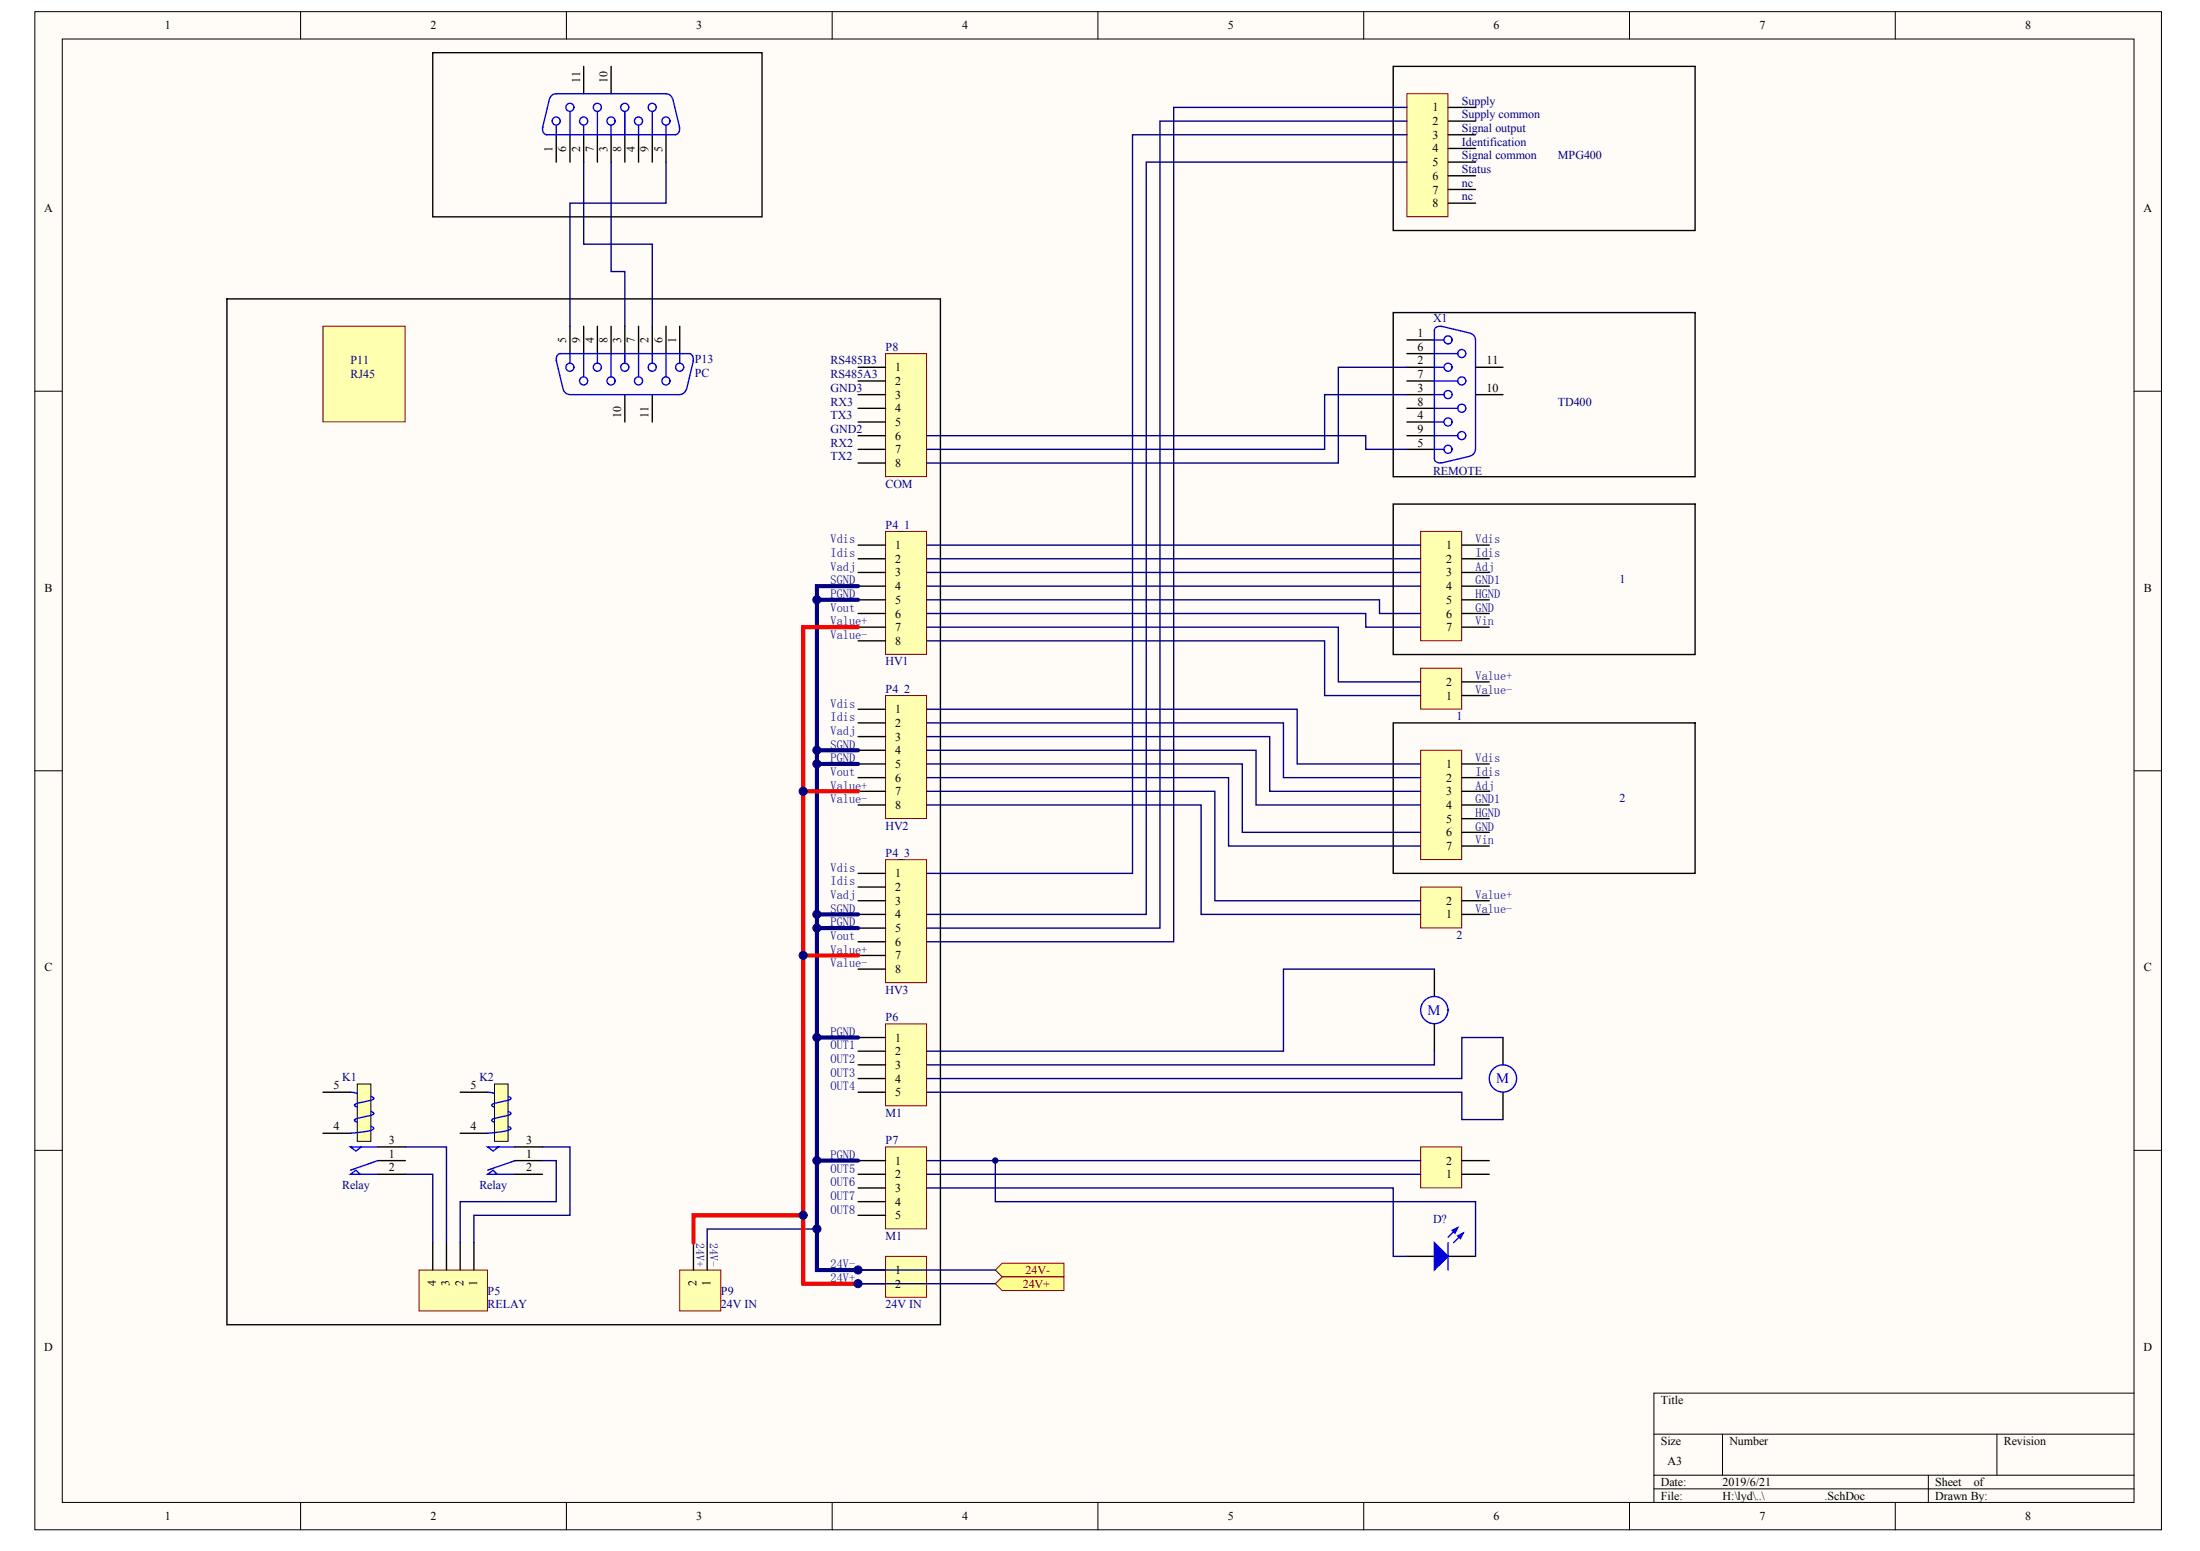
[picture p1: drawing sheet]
<svg xmlns="http://www.w3.org/2000/svg" width="287mm" height="202mm" viewBox="0 0 287 202" stroke-linecap="round" stroke-linejoin="round" font-family="sans-serif">
<g fill="#fffcf8" stroke="#000" stroke-width=".13">
<path d="M4.5 1.5h277.3v197.9h-277.3z"/>
<path d="M8.1 5.1h270.1v190.7h-270.1z"/>
</g>
<g fill="none" stroke="#000" stroke-width=".13">
<path d="M39.2 1.5v3.6M73.8 1.5v3.6M108.5 1.5v3.6M143.1 1.5v3.6M177.8 1.5v3.6M212.4 1.5v3.6M247.1 1.5v3.6M4.5 51h3.6M278.2 51h3.6M4.5 100.5h3.6M278.2 100.5h3.6M4.5 149.9h3.6"/>
<path d="M278.2 149.9h3.6M39.2 195.8v3.6M73.8 195.8v3.6M108.5 195.8v3.6M143.1 195.8v3.6M177.8 195.8v3.6M212.4 195.8v3.6M215.6 186.9h62.6M215.6 192.3h62.6M215.6 194h62.6M224.6 186.9v5.4M247.1 195.8v3.6"/>
<path d="M251.4 192.3v3.5M260.3 186.9v5.4M278.2 181.6h-62.6v14.2"/>
</g>
<g fill="#ffffb0" stroke="#800000" stroke-width=".13">
<path d="M42.1 42.5h10.7v12.5h-10.7z"/>
<path d="M115.4 46.1h5.4v16h-5.4z"/>
</g>
<path d="M111.9 47.9h3.5M111.9 49.7h3.5M111.9 51.4h3.5M111.9 53.2h3.5M111.9 55h3.5M111.9 56.8h3.5M111.9 58.6h3.5M111.9 60.3h3.5" fill="none" stroke="#000" stroke-width=".18"/>
<path d="M115.4 69.3h5.4v16h-5.4z" fill="#ffffb0" stroke="#800000" stroke-width=".13"/>
<path d="M111.9 71h3.5M111.9 72.8h3.5M111.9 74.6h3.5M111.9 76.4h3.5M111.9 78.2h3.5M111.9 80h3.5M111.9 81.7h3.5M111.9 83.5h3.5" fill="none" stroke="#000" stroke-width=".18"/>
<path d="M115.4 90.7h5.4v16h-5.4z" fill="#ffffb0" stroke="#800000" stroke-width=".13"/>
<path d="M111.9 92.4h3.5M111.9 94.2h3.5M111.9 96h3.5M111.9 97.8h3.5M111.9 99.6h3.5M111.9 101.3h3.5M111.9 103.1h3.5M111.9 104.9h3.5" fill="none" stroke="#000" stroke-width=".18"/>
<path d="M115.4 112h5.4v16.1h-5.4z" fill="#ffffb0" stroke="#800000" stroke-width=".13"/>
<path d="M111.9 113.8h3.5M111.9 115.6h3.5M111.9 117.4h3.5M111.9 119.2h3.5M111.9 121h3.5M111.9 122.7h3.5M111.9 124.5h3.5M111.9 126.3h3.5" fill="none" stroke="#000" stroke-width=".18"/>
<path d="M185.2 69.3h5.4v14.2h-5.4z" fill="#ffffb0" stroke="#800000" stroke-width=".13"/>
<path d="M190.6 71h3.6M190.6 72.8h3.6M190.6 74.6h3.6M190.6 76.4h3.6M190.6 78.2h3.6M190.6 80h3.6M190.6 81.7h3.6" fill="none" stroke="#000" stroke-width=".18"/>
<path d="M185.2 87.1h5.4v5.3h-5.4z" fill="#ffffb0" stroke="#800000" stroke-width=".13"/>
<path d="M190.6 90.7h3.6M190.6 88.9h3.6" fill="none" stroke="#000" stroke-width=".18"/>
<path d="M185.2 97.8h5.4v14.2h-5.4z" fill="#ffffb0" stroke="#800000" stroke-width=".13"/>
<path d="M190.6 99.6h3.6M190.6 101.3h3.6M190.6 103.1h3.6M190.6 104.9h3.6M190.6 106.7h3.6M190.6 108.5h3.6M190.6 110.3h3.6" fill="none" stroke="#000" stroke-width=".18"/>
<path d="M185.2 115.6h5.4v5.3h-5.4z" fill="#ffffb0" stroke="#800000" stroke-width=".13"/>
<g fill="none" stroke="#000" stroke-width=".18">
<path d="M56.4 6.9h42.9v21.4h-42.9zM76.1 8.7v3.5M79.7 8.7v3.5M29.6 39h93v133.7h-93zM74.3 42.5v3.6M76.1 42.5v3.6M77.9 42.5v3.6M79.7 42.5v3.6M81.5 42.5v3.6M81.5 51.4v3.6M83.2 42.5v3.6M85 42.5v3.6"/>
<path d="M85 51.4v3.6M86.8 42.5v3.6M88.6 42.5v3.6M181.6 40.7h39.4v21.4h-39.4zM183.4 44.3h3.6M183.4 47.9h3.6M183.4 51.4h3.6M183.4 55h3.6M183.4 58.6h3.6M183.4 46.1h3.6M183.4 49.7h3.6M183.4 53.2h3.6"/>
<path d="M183.4 56.8h3.6M192.4 47.9h3.5M192.4 51.4h3.5M181.6 65.7h39.4v19.6h-39.4zM181.6 94.2h39.4v19.6h-39.4zM190.6 119.2h3.6M190.6 117.4h3.6"/>
</g>
<g fill="none" stroke="#00f" stroke-width=".18">
<path d="M70.8 16.6a.66 .66 0 0 0 .5 .9M71.3 17.6h16.8M71.6 12.9l-.9 3.8M71.7 12.9a.88 .88 0 0 1 .8-.7h14.3a.88 .88 0 0 1 .9 .7M74.3 14.5v3.1M77.9 14.5v3.1M81.5 14.5v3.1M85 14.5v3.1M87.7 12.9l.9 3.8M88.6 16.6v.1a.68 .68 0 0 1-.6 .8M72.5 47l.9 3.7M73.1 46.1h16.8"/>
<path d="M73.1 46.1a.69 .69 0 0 0-.5 1M74.3 46.1v1.2M76.1 46.1v3M77.9 46.1v1.2M79.7 46.1v3M81.5 46.1v1.2M83.2 46.1v3M85 46.1v1.2M86.8 46.1v3M88.6 46.1v1.2M89.5 50.8a.88 .88 0 0 1-.9 .6h-14.3a.93 .93 0 0 1-.9-.6M89.8 46.1a.67 .67 0 0 1 .5 1"/>
<path d="M90.4 47l-.9 3.7M187 47.9h1.2M187 44.3h1.2M187 51.4h1.2M187 46.1h3M187 55h1.2M187 49.7h3M187 58.6h1.2M187 53.2h3M187 56.8h3M187 43.1v16.7M187 59.8a.71 .71 0 0 0 1 .5"/>
<path d="M187.9 42.5l3.7 .9M188 42.6a.67 .67 0 0 0-1 .5M191.6 59.5l-3.7 .8M191.7 43.4a.88 .88 0 0 1 .6 .9l.1 14.3a.93 .93 0 0 1-.7 .8"/>
<circle cx="72.5" cy="15.8" r=".53"/>
<circle cx="74.3" cy="14" r=".53"/>
<circle cx="76.1" cy="15.8" r=".53"/>
<circle cx="77.9" cy="14" r=".53"/>
<circle cx="79.7" cy="15.8" r=".53"/>
<circle cx="81.5" cy="14" r=".53"/>
<circle cx="83.2" cy="15.8" r=".53"/>
<circle cx="85" cy="14" r=".53"/>
<circle cx="86.8" cy="15.8" r=".53"/>
<circle cx="74.3" cy="47.9" r=".53"/>
<circle cx="76.1" cy="49.6" r=".53"/>
<circle cx="77.9" cy="47.9" r=".53"/>
<circle cx="79.7" cy="49.6" r=".53"/>
<circle cx="81.5" cy="47.9" r=".53"/>
<circle cx="83.2" cy="49.6" r=".53"/>
<circle cx="85" cy="47.9" r=".53"/>
<circle cx="86.8" cy="49.6" r=".53"/>
<circle cx="88.6" cy="47.9" r=".53"/>
<circle cx="188.8" cy="55" r=".53"/>
<circle cx="188.8" cy="58.6" r=".53"/>
<circle cx="188.8" cy="47.9" r=".53"/>
<circle cx="188.8" cy="51.4" r=".53"/>
<circle cx="188.8" cy="44.3" r=".53"/>
<circle cx="190.6" cy="49.6" r=".53"/>
<circle cx="190.6" cy="53.2" r=".53"/>
<circle cx="190.6" cy="46.1" r=".53"/>
<circle cx="190.6" cy="56.8" r=".53"/>
</g>
<path d="M115.4 133.4h5.4v10.7h-5.4z" fill="#ffffb0" stroke="#800000" stroke-width=".13"/>
<path d="M111.9 135.2h3.5M111.9 137h3.5M111.9 138.8h3.5M111.9 140.6h3.5M111.9 142.3h3.5" fill="none" stroke="#000" stroke-width=".18"/>
<path d="M115.4 149.5h5.4v10.7h-5.4z" fill="#ffffb0" stroke="#800000" stroke-width=".13"/>
<path d="M187 126.3v3.6M187 133.4v3.6M195.9 135.2v3.6M111.9 151.3h3.5M111.9 153h3.5M111.9 154.8h3.5M111.9 156.6h3.5M111.9 158.4h3.5M195.9 142.3v3.6" fill="none" stroke="#000" stroke-width=".18"/>
<g fill="none" stroke="#00f" stroke-width=".18">
<circle cx="187" cy="131.6" r="1.78"/>
<circle cx="195.9" cy="140.6" r="1.78"/>
</g>
<path d="M185.2 149.5h5.4v5.3h-5.4z" fill="#ffffb0" stroke="#800000" stroke-width=".13"/>
<path d="M190.6 153h3.6M190.6 151.3h3.6M183.4 163.7h3.6M188.8 163.7h3.6" fill="none" stroke="#000" stroke-width=".18"/>
<g fill="#00f" stroke="#00f" stroke-width=".18">
<path d="M187 162l1.8 1.7-1.8 1.8z"/>
<path d="M190 161.1l.8-.4-.4 .7z"/>
<path d="M189.3 160.4l.7-.4-.3 .7z"/>
</g>
<path d="M190 160l-1.2 1.2M188.8 162v3.5M190.8 160.7l-1.3 1.3" fill="none" stroke="#00f" stroke-width=".18"/>
<path d="M115.4 163.7h5.4v5.4h-5.4z" fill="#ffffb0" stroke="#800000" stroke-width=".13"/>
<path d="M181.6 8.7h39.4v21.3h-39.4zM111.9 165.5h3.5M111.9 167.3h3.5" fill="none" stroke="#000" stroke-width=".18"/>
<path d="M183.4 12.2h5.4v16h-5.4z" fill="#ffffb0" stroke="#800000" stroke-width=".13"/>
<path d="M188.8 14h3.6M188.8 15.8h3.6M188.8 17.6h3.6M188.8 19.3h3.6M188.8 21.1h3.6M188.8 22.9h3.6M188.8 24.7h3.6M188.8 26.5h3.6" fill="none" stroke="#000" stroke-width=".18"/>
<path d="M88.6 165.5h5.4v5.4h-5.4z" fill="#ffffb0" stroke="#800000" stroke-width=".13"/>
<path d="M90.4 162v3.5M92.2 162v3.5" fill="none" stroke="#000" stroke-width=".18"/>
<path d="M54.6 165.5h9v5.4h-9z" fill="#ffffb0" stroke="#800000" stroke-width=".13"/>
<path d="M56.4 162v3.5M58.2 162v3.5M60 162v3.5M61.8 162v3.5" fill="none" stroke="#000" stroke-width=".18"/>
<g fill="none" stroke="#000080" stroke-width=".18">
<path d="M183.4 14h-30.4v108.7h-32.2M183.4 15.8h-32.2v105.2h-30.4M183.4 17.6h-35.8v96.2h-26.8M76.1 21.1v10.7h8.9v10.7M79.7 21.1v14.3h1.8v7.1M86.8 21.1v5.4h-12.5v16M183.4 21.1h-34v98.1h-28.6M120.8 56.8h57.3v1.8h5.3M183.4 47.9h-8.9v12.4h-53.7M183.4 51.4h-10.7v7.2h-51.9M120.8 78.2h59v1.8h5.4M120.8 80h57.3v1.7h7.1"/>
<path d="M120.8 71h64.4M120.8 72.8h64.4M120.8 74.6h64.4M120.8 76.4h64.4M120.8 81.7h53.7v7.2h10.7M120.8 83.5h51.9v7.2h12.5M120.8 92.4h48.3v7.2h16.1M120.8 94.2h46.5v7.1h17.9M120.8 96h44.7v7.1h19.7M120.8 97.8h42.9v7.1h21.5M120.8 99.6h41.2v8.9h23.2M120.8 101.3h39.4v9h25"/>
<path d="M120.8 103.1h37.6v14.3h26.8M120.8 104.9h35.8v14.3h28.6M187 126.3h-19.7v10.7h-46.5M187 137v1.8h-66.2M195.9 135.2h-5.3v5.4h-69.8M120.8 142.3h69.8v3.6h5.3M120.8 154.8h60.8v8.9h1.8M120.8 153h64.4M120.8 151.3h64.4M129.8 151.3v5.3h62.6v7.1M106.5 160.2h-14.3v1.8"/>
</g>
<path d="M111.9 76.4h-5.4v1.8M111.9 78.2h-5.4v87.3h5.4M106.5 97.8h5.4M106.5 99.6h5.4M106.5 119.2h5.4M106.5 121h5.4M106.5 135.2h5.4M106.5 151.3h5.4" fill="none" stroke="#000080" stroke-width=".54"/>
<path d="M111.9 81.7h-7.2v76.7M104.7 103.1h7.2M104.7 124.5h7.2M90.4 162v-3.6h14.3v8.9h7.2" fill="none" stroke="#f00" stroke-width=".54"/>
<path d="M46.6 141.3h1.7v7.4h-1.7z" fill="#ffffb0" stroke="#000" stroke-width=".13"/>
<path d="M45.7 142.3l.9 .2M46.9 153l-.5-.5-.7 .5h3.6M47.1 149.5l-.7 .5-.7-.5h3.6M48.4 142.9l.3 .2a.99 .99 0 0 1-.9 .4l-1 .2a.58 .58 0 0 0-.6 .4l.4 .2M48.4 146.8a.25 .25 0 0 1 .3 .2 .25 .25 0 0 1-.3 .3l-.8 .2-1.9 .2M48.4 144.8l.3 .3a.99 .99 0 0 1-.9 .4l-1 .2a.58 .58 0 0 0-.6 .3l.4 .3M49.3 151.3l-3.6 1.2" fill="none" stroke="#00f" stroke-width=".18"/>
<path d="M42.1 147.7h3.6M42.1 142.3h3.6M49.3 151.3h3.5M49.3 153h3.5M49.3 149.5h3.5" fill="none" stroke="#000" stroke-width=".18"/>
<path d="M64.5 141.3h1.7v7.4h-1.7z" fill="#ffffb0" stroke="#000" stroke-width=".13"/>
<path d="M63.6 142.3l.9 .2M64.8 153l-.5-.5-.7 .5h3.5M65 149.5l-.7 .5-.7-.5h3.5M66.3 142.9l.3 .2a.99 .99 0 0 1-.9 .4l-1 .2a.58 .58 0 0 0-.6 .4l.4 .2M66.3 146.8a.25 .25 0 0 1 .3 .2 .25 .25 0 0 1-.3 .3l-.8 .2-1.9 .2M66.3 144.8l.3 .3a.99 .99 0 0 1-.9 .4l-1 .2a.58 .58 0 0 0-.6 .3l.4 .3M67.1 151.3l-3.5 1.2" fill="none" stroke="#00f" stroke-width=".18"/>
<path d="M60 147.7h3.6M60 142.3h3.6M67.1 151.3h3.6M67.1 153h3.6M67.1 149.5h3.6" fill="none" stroke="#000" stroke-width=".18"/>
<path d="M52.8 153h3.6v9M52.8 149.5h5.4v12.5M70.7 149.5h3.6v8.9h-12.5v3.6M70.7 151.3h1.8v5.3h-12.5v5.4" fill="none" stroke="#000080" stroke-width=".18"/>
<g fill="#ffff80" stroke="#800000" stroke-width=".13">
<path d="M129.8 165.5l.9-.9h8v1.8h-8z" fill-rule="evenodd"/>
<path d="M129.8 167.3l.9-.9h8v1.8h-8z" fill-rule="evenodd"/>
</g>
<path d="M111.9 165.5h17.9M111.9 167.3h17.9" fill="none" stroke="#000080" stroke-width=".18"/>
<g fill="#000080" stroke="#000080" stroke-width=".13">
<circle cx="104.7" cy="158.4" r=".53"/>
<circle cx="104.7" cy="124.5" r=".53"/>
<circle cx="104.7" cy="103.1" r=".53"/>
<circle cx="106.5" cy="160.2" r=".53"/>
<circle cx="106.5" cy="151.3" r=".53"/>
<circle cx="106.5" cy="135.2" r=".53"/>
<circle cx="106.5" cy="120.9" r=".53"/>
<circle cx="106.5" cy="119.2" r=".53"/>
<circle cx="106.5" cy="99.6" r=".53"/>
<circle cx="106.5" cy="97.8" r=".53"/>
<circle cx="106.5" cy="78.2" r=".53"/>
<circle cx="111.9" cy="167.3" r=".53"/>
<circle cx="111.9" cy="165.5" r=".53"/>
<circle cx="129.7" cy="151.3" r=".35"/>
</g>
<g font-size="4.6">
<text x="73.7" y="20.1">PIP?06</text>
<text x="79" y="20.1">PIP?03</text>
<text x="84.3" y="20.1">PIP?09</text>
</g>
<g font-size="1.9" fill="#00f">
<text x="186.1" y="132.3">M</text>
<text x="195" y="141.2">M</text>
</g>
<g font-size="1.6">
<text x="21.5" y="3.8">1</text>
<text x="56.1" y="3.8">2</text>
<text x="90.8" y="3.8">3</text>
<text x="125.4" y="3.8">4</text>
<text x="160.1" y="3.8">5</text>
<text x="194.7" y="3.8">6</text>
<text x="229.4" y="3.8">7</text>
<text x="264" y="3.8">8</text>
<text x="75.6" y="10.8" transform="rotate(-90 75.6 10.8)">11</text>
<text x="79.2" y="10.8" transform="rotate(-90 79.2 10.8)">10</text>
<text x="186.7" y="14.5">1</text>
<text x="186.7" y="16.3">2</text>
<text x="72" y="19.8" transform="rotate(-90 72 19.8)">1</text>
<text x="73.8" y="19.8" transform="rotate(-90 73.8 19.8)">6</text>
<text x="75.6" y="19.8" transform="rotate(-90 75.6 19.8)">2</text>
<text x="77.4" y="19.8" transform="rotate(-90 77.4 19.8)">7</text>
<text x="79.2" y="19.8" transform="rotate(-90 79.2 19.8)">3</text>
<text x="81" y="19.8" transform="rotate(-90 81 19.8)">8</text>
<text x="82.8" y="19.8" transform="rotate(-90 82.8 19.8)">4</text>
<text x="84.6" y="19.8" transform="rotate(-90 84.6 19.8)">9</text>
<text x="86.3" y="19.8" transform="rotate(-90 86.3 19.8)">5</text>
<text x="186.7" y="18.1">3</text>
<text x="186.7" y="19.9">4</text>
<text x="186.7" y="21.7">5</text>
<text x="186.7" y="23.4">6</text>
<text x="5.8" y="27.6">A</text>
<text x="186.7" y="25.2">7</text>
<text x="186.7" y="27">8</text>
<text x="279.5" y="27.6">A</text>
<text x="73.8" y="44.7" transform="rotate(-90 73.8 44.7)">5</text>
<text x="75.6" y="44.7" transform="rotate(-90 75.6 44.7)">9</text>
<text x="77.4" y="44.7" transform="rotate(-90 77.4 44.7)">4</text>
<text x="79.2" y="44.7" transform="rotate(-90 79.2 44.7)">8</text>
<text x="81" y="44.7" transform="rotate(-90 81 44.7)">3</text>
<text x="82.8" y="44.7" transform="rotate(-90 82.8 44.7)">7</text>
<text x="84.6" y="44.7" transform="rotate(-90 84.6 44.7)">2</text>
<text x="86.3" y="44.7" transform="rotate(-90 86.3 44.7)">6</text>
<text x="88.1" y="44.7" transform="rotate(-90 88.1 44.7)">1</text>
<text x="184.8" y="43.9">1</text>
<text x="184.8" y="47.5">2</text>
<text x="184.8" y="45.7">6</text>
<text x="193.8" y="47.5">11</text>
<text x="116.7" y="48.4">1</text>
<text x="116.7" y="50.2">2</text>
<text x="116.7" y="52">3</text>
<text x="116.7" y="53.7">4</text>
<text x="184.8" y="51.1">3</text>
<text x="184.8" y="49.3">7</text>
<text x="184.8" y="52.8">8</text>
<text x="193.8" y="51.1">10</text>
<text x="81" y="54.5" transform="rotate(-90 81 54.5)">10</text>
<text x="84.6" y="54.5" transform="rotate(-90 84.6 54.5)">11</text>
<text x="116.7" y="55.5">5</text>
<text x="116.7" y="57.3">6</text>
<text x="116.7" y="59.1">7</text>
<text x="184.8" y="54.6">4</text>
<text x="184.8" y="58.2">5</text>
<text x="184.8" y="56.4">9</text>
<text x="116.7" y="60.9">8</text>
<text x="116.7" y="71.6">1</text>
<text x="188.5" y="71.6">1</text>
<text x="5.8" y="77.1">B</text>
<text x="116.7" y="73.4">2</text>
<text x="116.7" y="75.1">3</text>
<text x="116.7" y="76.9">4</text>
<text x="188.5" y="73.4">2</text>
<text x="188.5" y="75.1">3</text>
<text x="188.5" y="76.9">4</text>
<text x="279.5" y="77.1">B</text>
<text x="116.7" y="78.7">5</text>
<text x="116.7" y="80.5">6</text>
<text x="116.7" y="82.3">7</text>
<text x="188.5" y="78.7">5</text>
<text x="188.5" y="80.5">6</text>
<text x="188.5" y="82.3">7</text>
<text x="116.7" y="84">8</text>
<text x="188.5" y="89.4">2</text>
<text x="116.7" y="93">1</text>
<text x="116.7" y="94.7">2</text>
<text x="188.5" y="91.2">1</text>
<text x="116.7" y="96.5">3</text>
<text x="116.7" y="98.3">4</text>
<text x="116.7" y="100.1">5</text>
<text x="116.7" y="101.9">6</text>
<text x="188.5" y="100.1">1</text>
<text x="188.5" y="101.9">2</text>
<text x="116.7" y="103.7">7</text>
<text x="116.7" y="105.4">8</text>
<text x="188.5" y="103.7">3</text>
<text x="188.5" y="105.4">4</text>
<text x="188.5" y="107.2">5</text>
<text x="188.5" y="109">6</text>
<text x="188.5" y="110.8">7</text>
<text x="116.7" y="114.4">1</text>
<text x="116.7" y="116.1">2</text>
<text x="116.7" y="117.9">3</text>
<text x="116.7" y="119.7">4</text>
<text x="188.5" y="119.7">1</text>
<text x="188.5" y="117.9">2</text>
<text x="116.7" y="121.5">5</text>
<text x="116.7" y="123.3">6</text>
<text x="116.7" y="125">7</text>
<text x="5.8" y="126.6">C</text>
<text x="116.7" y="126.8">8</text>
<text x="279.5" y="126.6">C</text>
<text x="116.7" y="135.7">1</text>
<text x="116.7" y="137.5">2</text>
<text x="43.5" y="142">5</text>
<text x="61.4" y="142">5</text>
<text x="116.7" y="139.3">3</text>
<text x="116.7" y="141.1">4</text>
<text x="116.7" y="142.9">5</text>
<text x="43.5" y="147.3">4</text>
<text x="50.7" y="149.1">3</text>
<text x="61.4" y="147.3">4</text>
<text x="68.6" y="149.1">3</text>
<text x="50.7" y="150.9">1</text>
<text x="50.7" y="152.7">2</text>
<text x="68.6" y="150.9">1</text>
<text x="68.6" y="152.7">2</text>
<text x="116.7" y="151.8">1</text>
<text x="116.7" y="153.6">2</text>
<text x="116.7" y="155.4">3</text>
<text x="188.5" y="153.6">1</text>
<text x="188.5" y="151.8">2</text>
<text x="116.7" y="157.1">4</text>
<text x="116.7" y="158.9">5</text>
<text x="56.8" y="167.6" transform="rotate(-90 56.8 167.6)">4</text>
<text x="58.6" y="167.6" transform="rotate(-90 58.6 167.6)">3</text>
<text x="60.4" y="167.6" transform="rotate(-90 60.4 167.6)">2</text>
<text x="62.2" y="167.6" transform="rotate(-90 62.2 167.6)">1</text>
<text x="90.8" y="167.6" transform="rotate(-90 90.8 167.6)">2</text>
<text x="92.6" y="167.6" transform="rotate(-90 92.6 167.6)">1</text>
<text x="116.7" y="166">1</text>
<text x="116.7" y="167.8">2</text>
<text x="5.8" y="176">D</text>
<text x="279.5" y="176">D</text>
<text x="216.5" y="183">Title</text>
<text x="216.5" y="188.3">Size</text>
<text x="217.4" y="191">A3</text>
<text x="225.5" y="188.3">Number</text>
<text x="261.2" y="188.3">Revision</text>
<text x="216.5" y="193.7">Date:</text>
<text x="216.5" y="195.4">File:</text>
<text x="224.6" y="193.7">2019/6/21</text>
<text x="224.6" y="195.4">H:\lyd\..\</text>
<text x="237.9" y="195.4">.SchDoc</text>
<text x="252.3" y="193.7">Sheet</text>
<text x="252.3" y="195.4">Drawn By:</text>
<text x="257.3" y="193.7">of</text>
<text x="21.5" y="198.1">1</text>
<text x="56.1" y="198.1">2</text>
<text x="90.8" y="198.1">3</text>
<text x="125.4" y="198.1">4</text>
<text x="160.1" y="198.1">5</text>
<text x="194.7" y="198.1">6</text>
<text x="229.4" y="198.1">7</text>
<text x="264" y="198.1">8</text>
</g>
<g font-size="1.6" fill="#000080">
<text x="190.6" y="13.6">Supply</text>
<text x="190.6" y="15.4">Supply common</text>
<text x="190.6" y="17.2">Signal output</text>
<text x="190.6" y="19">Identification</text>
<text x="190.6" y="20.8">Signal common</text>
<text x="190.6" y="22.5">Status</text>
<text x="203.1" y="20.8">MPG400</text>
<text x="190.6" y="24.3">nc</text>
<text x="190.6" y="26.1">nc</text>
<text x="186.8" y="42">X1</text>
<text x="45.7" y="47.5">P11</text>
<text x="90.6" y="47.3">P13</text>
<text x="108.3" y="47.5">RS485B3</text>
<text x="115.4" y="45.7">P8</text>
<text x="45.7" y="49.3">RJ45</text>
<text x="90.6" y="49.1">PC</text>
<text x="108.3" y="52.8">RX3</text>
<text x="108.3" y="51.1">GND3</text>
<text x="108.3" y="49.3">RS485A3</text>
<text x="203.1" y="52.8">TD400</text>
<text x="108.3" y="60">TX2</text>
<text x="108.3" y="58.2">RX2</text>
<text x="108.3" y="56.4">GND2</text>
<text x="108.3" y="54.6">TX3</text>
<text x="115.4" y="63.5">COM</text>
<text x="186.8" y="61.9">REMOTE</text>
<text x="108.3" y="70.8">Vdis</text>
<text x="115.4" y="68.9">P4_1</text>
<text x="192.4" y="70.8">Vdis</text>
<text x="108.3" y="72.6">Idis</text>
<text x="108.3" y="74.4">Vadj</text>
<text x="108.3" y="76.2">SGND</text>
<text x="108.3" y="77.9">PGND</text>
<text x="192.4" y="72.6">Idis</text>
<text x="192.4" y="74.4">Adj</text>
<text x="192.4" y="76.2">GND1</text>
<text x="192.4" y="77.9">HGND</text>
<text x="211.1" y="76">1</text>
<text x="108.3" y="79.7">Vout</text>
<text x="108.3" y="81.5">Value+</text>
<text x="108.3" y="83.3">Value-</text>
<text x="192.4" y="79.7">GND</text>
<text x="192.4" y="81.5">Vin</text>
<text x="115.4" y="86.7">HV1</text>
<text x="192.4" y="88.6">Value+</text>
<text x="108.3" y="92.2">Vdis</text>
<text x="108.3" y="94">Idis</text>
<text x="108.3" y="95.8">Vadj</text>
<text x="115.4" y="90.3">P4_2</text>
<text x="189.9" y="93.9">1</text>
<text x="192.4" y="90.4">Value-</text>
<text x="108.3" y="97.6">SGND</text>
<text x="108.3" y="99.3">PGND</text>
<text x="108.3" y="101.1">Vout</text>
<text x="192.4" y="99.3">Vdis</text>
<text x="192.4" y="101.1">Idis</text>
<text x="108.3" y="102.9">Value+</text>
<text x="108.3" y="104.7">Value-</text>
<text x="192.4" y="102.9">Adj</text>
<text x="192.4" y="104.7">GND1</text>
<text x="192.4" y="106.5">HGND</text>
<text x="211.1" y="104.5">2</text>
<text x="108.3" y="113.6">Vdis</text>
<text x="115.4" y="108.1">HV2</text>
<text x="115.4" y="111.7">P4_3</text>
<text x="192.4" y="108.3">GND</text>
<text x="192.4" y="110">Vin</text>
<text x="108.3" y="115.4">Idis</text>
<text x="108.3" y="117.2">Vadj</text>
<text x="108.3" y="118.9">SGND</text>
<text x="192.4" y="117.2">Value+</text>
<text x="192.4" y="118.9">Value-</text>
<text x="108.3" y="120.7">PGND</text>
<text x="108.3" y="122.5">Vout</text>
<text x="108.3" y="124.3">Value+</text>
<text x="189.9" y="122.4">2</text>
<text x="108.3" y="126.1">Value-</text>
<text x="115.4" y="129.5">HV3</text>
<text x="108.3" y="135">PGND</text>
<text x="108.3" y="136.8">OUT1</text>
<text x="115.4" y="133.1">P6</text>
<text x="44.6" y="140.9">K1</text>
<text x="62.5" y="140.9">K2</text>
<text x="108.3" y="138.6">OUT2</text>
<text x="108.3" y="140.3">OUT3</text>
<text x="108.3" y="142.1">OUT4</text>
<text x="115.4" y="145.5">M1</text>
<text x="115.4" y="149.1">P7</text>
<text x="44.6" y="155">Relay</text>
<text x="62.5" y="155">Relay</text>
<text x="108.3" y="151">PGND</text>
<text x="108.3" y="152.8">OUT5</text>
<text x="108.3" y="154.6">OUT6</text>
<text x="108.3" y="156.4">OUT7</text>
<text x="108.3" y="158.2">OUT8</text>
<text x="115.4" y="161.6">M1</text>
<text x="186.8" y="159.5">D?</text>
<text x="108.3" y="165.3">24V-</text>
<text x="108.3" y="167.1">24V+</text>
<text x="63.6" y="168.7">P5</text>
<text x="63.6" y="170.5">RELAY</text>
<text x="94" y="168.7">P9</text>
<text x="94" y="170.5">24V IN</text>
<text x="115.4" y="170.5">24V IN</text>
</g>
<g font-size="1.6" fill="#800000">
<text x="133.3" y="167.8">24V+</text>
<text x="133.7" y="166">24V-</text>
</g>
<g font-size="1.5" fill="#000080">
<text x="90.7" y="162" transform="rotate(90 90.7 162)">24V+</text>
<text x="92.5" y="162" transform="rotate(90 92.5 162)">24V-</text>
</g>
</svg>
